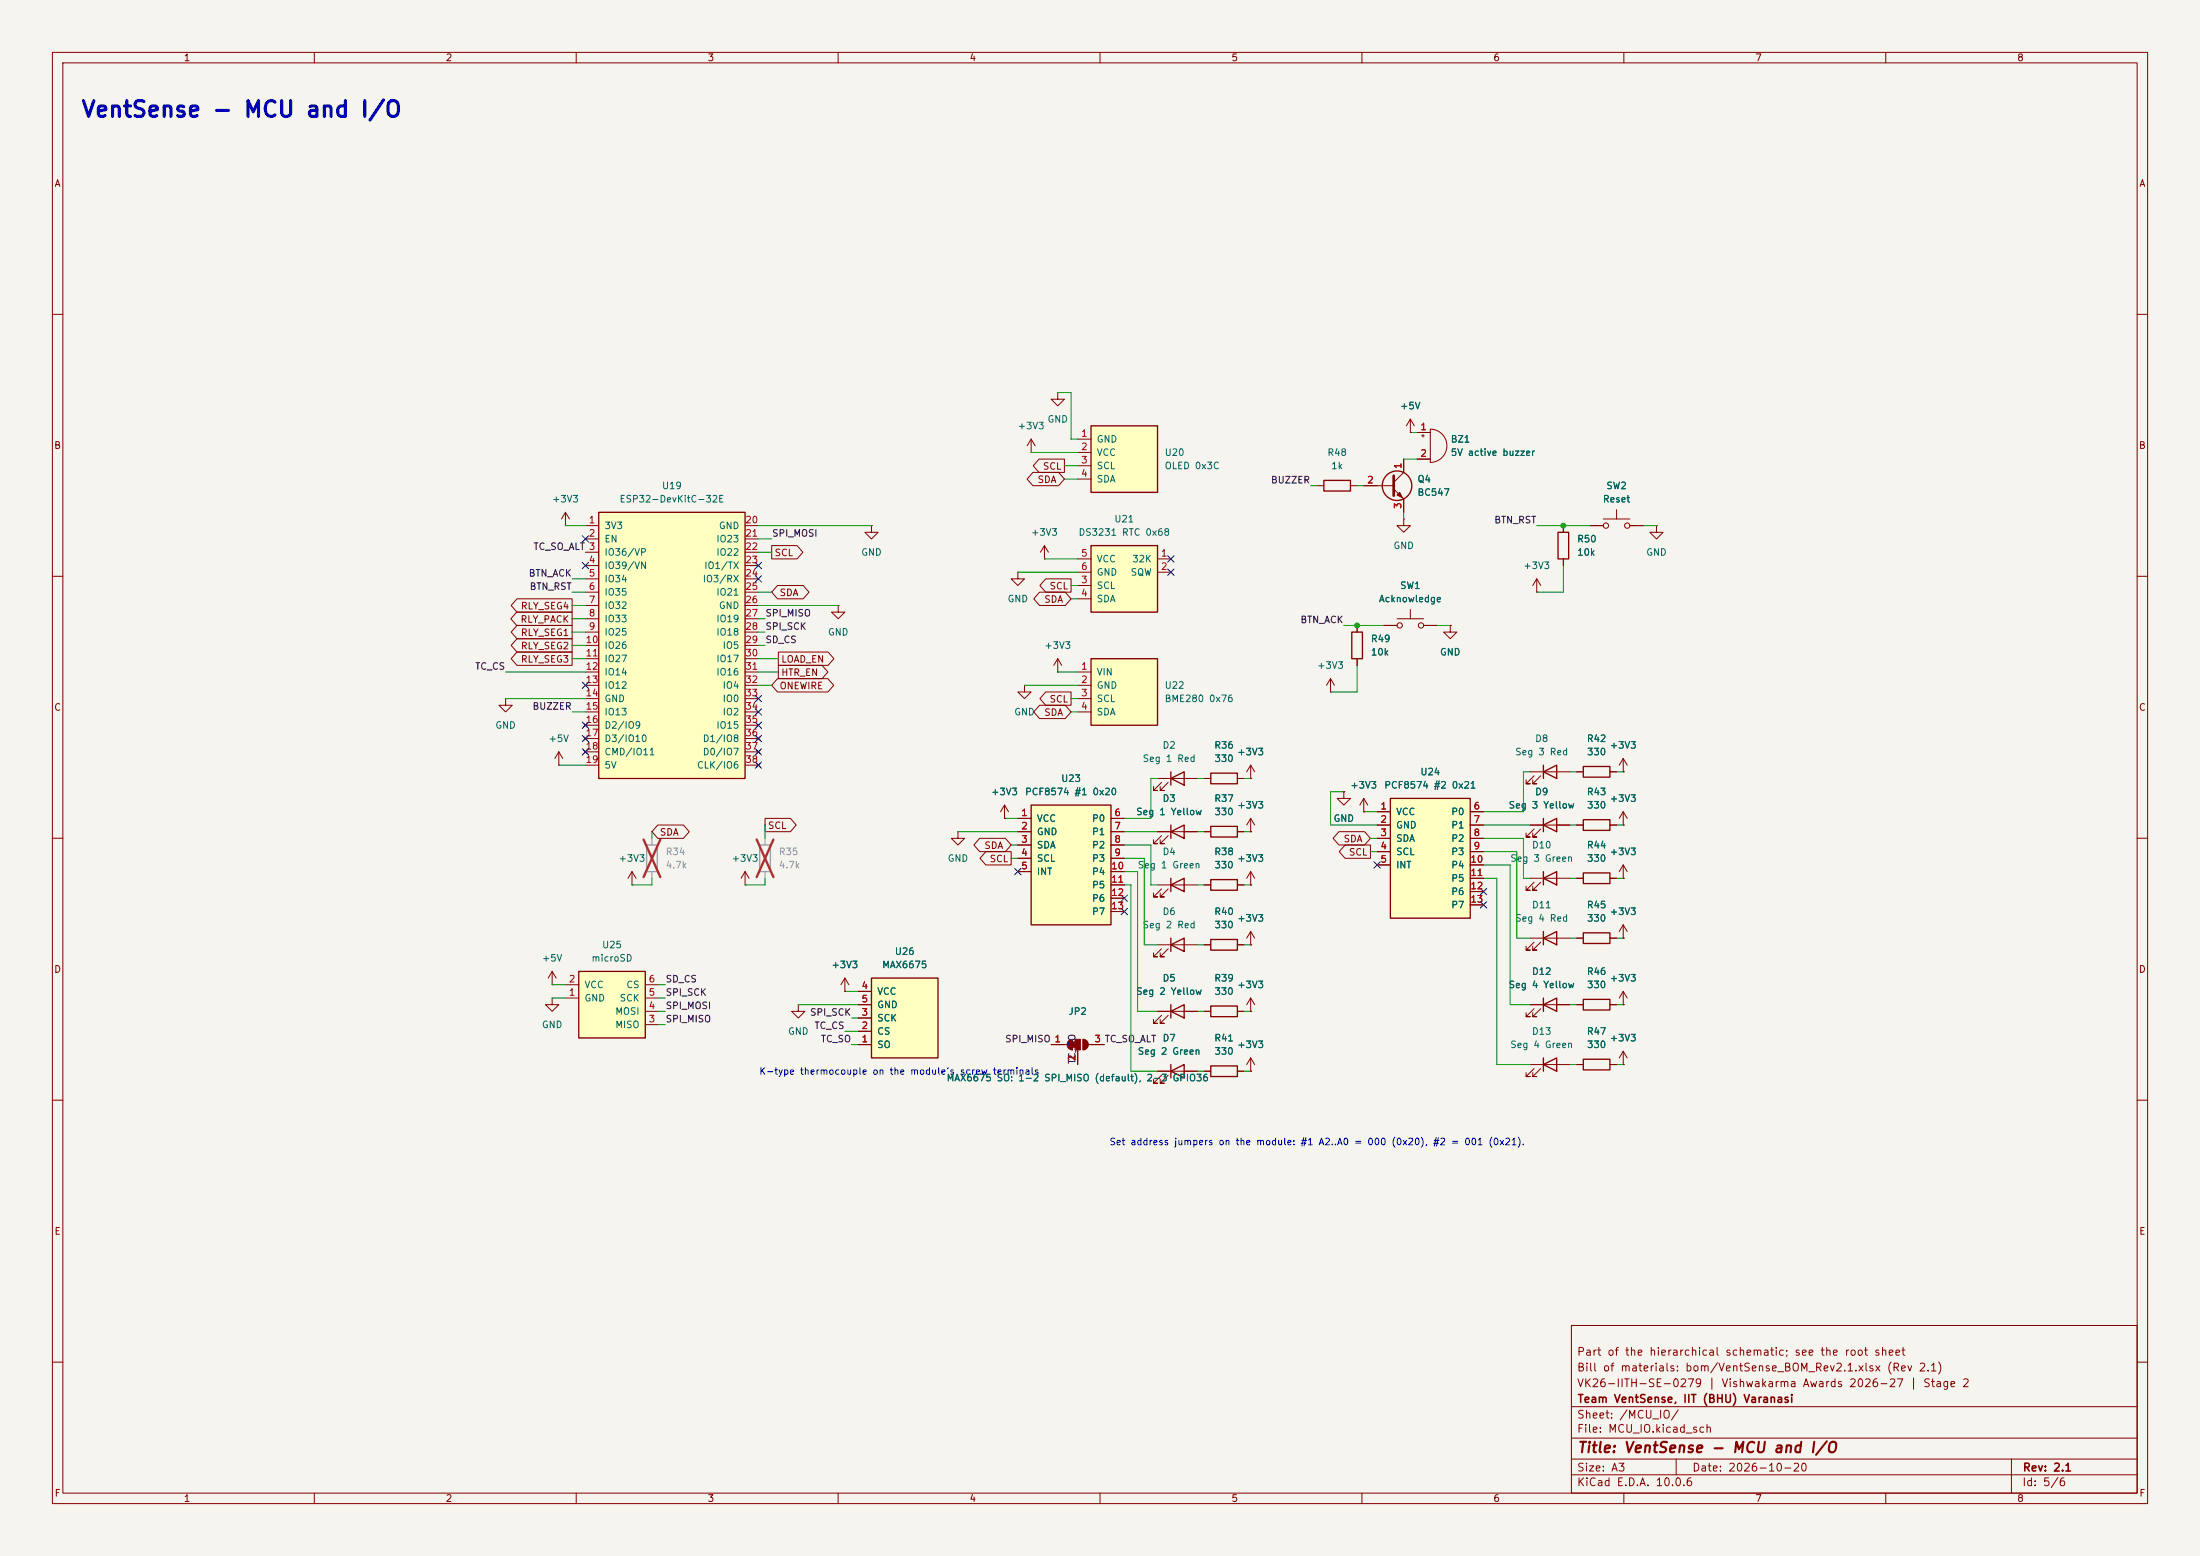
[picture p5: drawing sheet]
<svg xmlns="http://www.w3.org/2000/svg" width="420mm" height="297mm" viewBox="0 0 420 297" stroke-linecap="round" stroke-linejoin="round" font-family="sans-serif">
<path d="M0 0h420v297h-420z" fill="#f5f4ef" stroke="#f5f4ef" stroke-width=".19"/>
<g fill="none" stroke="#840000" stroke-width=".19">
<path d="M10 10h400v277h-400zM12 12h396v273h-396zM60 10v2M110 10v2M160 10v2M210 10v2M260 10v2M310 10v2M360 10v2M10 60h2M408 60h2M196.8 86.4h.1"/>
<path d="M196.8 83.8l-.7 1.3M196.8 83.8l.8 1.3M196.8 83.8v2.6M10 110h2M199.4 106.7h.1M199.4 104.1l-.8 1.3M199.4 104.1l.8 1.3M199.4 104.1v2.6M408 110h2M201.9 128.3h.1M201.9 125.7l-.7 1.3M201.9 125.7l.8 1.3"/>
<path d="M201.9 125.7v2.6M10 160h2M221 148.6h7.6M221.7 149.4l-1.5 1.5h.8h-.8v-.8M223 149.4l-1.5 1.5h.7h-.7v-.8M229.9 148.6h1.2M236.2 148.6h1.3M238.8 158.8h.1M238.8 148.6h.1M238.8 156.2l-.8 1.3M238.8 156.2l.7 1.3M238.8 146.1v2.5"/>
<path d="M238.8 156.2v2.6M238.8 146.1l-.8 1.2M238.8 146.1l.7 1.2M408 160h2M10 210h2M408 210h2M300 253h108v32h-108zM10 260h2M300 278.5h108M300 274.5h108M300 268.5h108M320 278.5v3"/>
<path d="M384 278.5v6.5M408 260h2M60 285v2M110 285v2M160 285v2M210 285v2M260 285v2M300 281.5h108M310 285v2M360 285v2"/>
</g>
<path d="M223.5 148.6l2.6-1.3v2.6zM223.5 147.3v2.6M231.1 147.6h5.1v2h-5.1z" fill="none" stroke="#840000" stroke-width=".25"/>
<path d="M208.3 125.7h12.7v12.7h-12.7z" fill="#ffffc2"/>
<path d="M208.3 125.7h12.7v12.7h-12.7zM231.1 167.9h5.1v2h-5.1z" fill="none" stroke="#840000" stroke-width=".25"/>
<path d="M205.7 128.3h2.6M205.7 130.8h2.6M205.7 133.4h2.6M205.7 135.9h2.6M229.9 168.9h1.2M236.2 168.9h1.3" fill="none" stroke="#840000" stroke-width=".19"/>
<path d="M208.3 104.1h12.7v12.7h-12.7z" fill="#ffffc2"/>
<path d="M208.3 104.1h12.7v12.7h-12.7zM231.1 157.7h5.1v2.1h-5.1zM302.3 178.1h5v2h-5zM302.3 190.8h5v2h-5zM302.3 202.2h5v2h-5z" fill="none" stroke="#840000" stroke-width=".25"/>
<g fill="none" stroke="#840000" stroke-width=".19">
<path d="M205.7 106.7h2.6M205.7 109.2h2.6M205.7 111.8h2.6M205.7 114.3h2.6M221 106.7h2.5M221 109.2h2.5M276.9 119.4v1.3h1.2l-1.2 1.2-1.3-1.2h1.3M276.9 119.4h.1M229.9 158.8h1.2M236.2 158.8h1.3M238.8 168.9h.1M238.8 166.4l-.8 1.2"/>
<path d="M238.8 166.4l.7 1.2M238.8 166.4v2.5M301 179.1h1.3M307.3 179.1h1.3M309.9 179.1h.1M309.9 176.5v2.6M309.9 176.5l-.8 1.3M309.9 176.5l.7 1.3M301 191.8h1.3M307.3 191.8h1.3M309.9 191.8h.1M309.9 189.2l-.8 1.3"/>
<path d="M309.9 189.2l.7 1.3M309.9 189.2v2.6M301 203.2h1.3M307.3 203.2h1.3M309.9 203.2h.1M309.9 200.7v2.5M309.9 200.7l-.8 1.2M309.9 200.7l.7 1.2"/>
</g>
<path d="M114.3 97.8h27.9v50.8h-27.9z" fill="#ffffc2"/>
<g fill="none" stroke="#840000" stroke-width=".25">
<path d="M114.3 97.8h27.9v50.8h-27.9zM252.7 91.7h5.1v2h-5.1zM297.4 101.6h2.1v5.1h-2.1zM258.1 120.7h2v5h-2zM223.5 158.8l2.6-1.3v2.5zM223.5 157.5v2.5M223.5 168.9l2.6-1.3v2.6zM223.5 167.6v2.6"/>
<circle cx="266.7" cy="92.7" r="2.82"/>
</g>
<g fill="none" stroke="#840000" stroke-width=".19">
<path d="M201.9 74.9v1.3h1.3l-1.3 1.3-1.2-1.3h1.2M201.9 74.9h.1M251.5 92.7h1.2M257.8 92.7h1.3M260.3 92.7h5.8M266.1 93.3l1.9 2v2.5M268 99.1v1.2h1.2l-1.2 1.3-1.3-1.3h1.3M268 99.1h.1M268 87.6v2.6l-1.9 1.9M269.2 82.6h.1M269.2 80l-.7 1.3M269.2 80l.8 1.3"/>
<path d="M269.2 80v2.6M270.5 82.6h2.5M270.5 87.6h2.5M271.4 83.2h.5M271.7 82.9v.5M273 81.9a3.2 3.2 0 0 1 3.2 3.2 3.2 3.2 0 0 1-3.2 3.2zM306.1 99.1h5M308.6 97.3v1.8M111.8 100.3h2.5M111.8 102.9h2.5M111.8 105.4h2.5M111.8 108h2.5"/>
<path d="M111.8 110.5h2.5M111.8 113h2.5M111.8 115.6h2.5M111.8 118.1h2.5M142.2 100.3h2.6M142.2 102.9h2.6M142.2 105.4h2.6M142.2 108h2.6M142.2 110.5h2.6M142.2 113h2.6M142.2 115.6h2.6M142.2 118.1h2.6"/>
<path d="M259.1 119.4v1.3M264.2 119.4h2.5M266.7 118.1h5.1M269.2 116.3v1.8M271.8 119.4h2.5M293.4 113h.1M293.4 110.5l-.8 1.3M293.4 110.5l.7 1.3M293.4 110.5v2.5M298.4 100.3v1.3M298.4 106.7v1.3M303.5 100.3h2.6"/>
<path d="M311.1 100.3h2.6M316.2 100.3v1.3h1.3l-1.3 1.3-1.2-1.3h1.2M316.2 100.3h.1M111.4 138l.7 .8M111.8 120.7h2.5M111.8 123.2h2.5M111.8 125.7h2.5M111.8 128.3h2.5M111.8 130.8h2.5M111.8 133.4h2.5M111.8 135.9h2.5M111.8 138.4h2.5"/>
<path d="M112.1 138l-.7 .8M142.2 120.7h2.6M142.2 123.2h2.6M142.2 125.7h2.6M142.2 128.3h2.6M142.2 130.8h2.6M142.2 133.4h2.6M142.2 135.9h2.6M142.2 138.4h2.6M259.1 125.7v1.3M111.4 140.6l.7 .8M111.4 143.1l.7 .8"/>
<path d="M111.8 141h2.5M111.8 143.5h2.5M111.8 146.1h2.5M112.1 140.6l-.7 .8M112.1 143.1l-.7 .8M142.2 141h2.6M142.2 143.5h2.6M142.2 146.1h2.6M144.4 140.6l.8 .8M144.4 143.1l.8 .8M144.4 145.7l.8 .7M145.2 140.6l-.8 .8"/>
<path d="M145.2 143.1l-.8 .8M145.2 145.7l-.8 .7M221 158.8h7.6M221.7 159.5l-1.5 1.5h.8h-.8v-.7M223 159.5l-1.5 1.5h.7h-.7v-.7M221 168.9h7.6M221.7 169.7l-1.5 1.5h.8h-.8v-.8M223 169.7l-1.5 1.5h.7h-.7v-.8M309.9 167.6h.1M309.9 165.1l-.8 1.3M309.9 165.1l.7 1.3M309.9 165.1v2.5"/>
<circle cx="267.2" cy="119.4" r=".51"/>
<circle cx="271.3" cy="119.4" r=".51"/>
<circle cx="306.6" cy="100.3" r=".51"/>
<circle cx="310.6" cy="100.3" r=".51"/>
</g>
<path d="M266.1 90.8v3.8" fill="none" stroke="#840000" stroke-width=".51"/>
<path d="M266.7 94.5l.5-.5 .5 1z" fill="#840000" stroke="#840000" stroke-width=".19"/>
<path d="M208.3 81.3h12.7v12.7h-12.7z" fill="#ffffc2"/>
<path d="M208.3 81.3h12.7v12.7h-12.7zM302.3 156.5h5v2h-5zM302.3 146.3h5v2h-5z" fill="none" stroke="#840000" stroke-width=".25"/>
<path d="M205.7 83.8h2.6M205.7 86.4h2.6M205.7 88.9h2.6M205.7 91.4h2.6M191.8 156.2h.1M191.8 153.7l-.8 1.2M191.8 153.7l.7 1.2M191.8 153.7v2.5M301 157.5h1.3M301 147.3h1.3M307.3 157.5h1.3M307.3 147.3h1.3" fill="none" stroke="#840000" stroke-width=".19"/>
<path d="M265.4 152.4h15.3v22.9h-15.3z" fill="#ffffc2"/>
<path d="M265.4 152.4h15.3v22.9h-15.3zM294.6 157.5l2.6-1.3v2.6zM294.6 147.3l2.6-1.2v2.5zM294.6 146.1v2.5M294.6 156.2v2.6" fill="none" stroke="#840000" stroke-width=".25"/>
<g fill="none" stroke="#840000" stroke-width=".19">
<path d="M254 132.1h.1M254 129.5l-.8 1.3M254 129.5l.8 1.3M254 129.5v2.6M182.9 158.8v1.2h1.2l-1.2 1.3-1.3-1.3h1.3M182.9 158.8h.1M256.5 151.1v1.3h1.3l-1.3 1.3-1.2-1.3h1.2M256.5 151.1h.1M260.3 154.9h.1M260.3 152.4l-.7 1.3M260.3 152.4l.8 1.3M260.3 152.4v2.5"/>
<path d="M262.9 154.9h2.5M262.9 157.5h2.5M280.7 154.9h2.5M280.7 157.5h2.5M292.1 157.5h7.6M292.1 147.3h7.6M292.9 158.2l-1.6 1.6h.8h-.8v-.8M292.9 148.1l-1.6 1.5h.8h-.8v-.8M294.1 158.2l-1.5 1.6h.8h-.8v-.8M294.1 148.1l-1.5 1.5h.8h-.8v-.8M309.9 147.3h.1M309.9 144.8l-.8 1.3"/>
<path d="M309.9 144.8l.7 1.3M309.9 144.8v2.5M262.9 160h2.5M262.9 162.6h2.5M262.9 165.1h2.5M280.7 160h2.5M280.7 162.6h2.5M280.7 165.1h2.5M280.7 167.6h2.5M280.7 170.2h2.5M280.7 172.7h2.5M152.4 191.8v1.2h1.3l-1.3 1.3-1.3-1.3h1.3"/>
<path d="M152.4 191.8h.1M161.3 189.2h.1M161.3 186.7l-.8 1.3M161.3 186.7l.8 1.3M161.3 186.7v2.5"/>
</g>
<path d="M145 161.3h2.1v5.1h-2.1z" fill="none" stroke="#9c9b98" stroke-width=".25"/>
<path d="M146 160v1.3M146 166.4v1.2" fill="none" stroke="#9c9b98" stroke-width=".19"/>
<path d="M144.4 160.2l3.3 7.2M147.7 160.2l-3.3 7.2" fill="none" stroke="#e12e31" stroke-width=".46"/>
<path d="M166.4 186.7h12.7v15.2h-12.7z" fill="#ffffc2"/>
<g fill="none" stroke="#840000" stroke-width=".25">
<path d="M223.5 179.1v2.5M231.1 179.3h5.1v2.1h-5.1zM294.6 167.6l2.6-1.2v2.5zM294.6 179.1l2.6-1.3v2.5zM294.6 166.4v2.5M294.6 177.8v2.5M302.3 166.6h5v2.1h-5zM166.4 186.7h12.7v15.2h-12.7zM223.5 180.3l2.6-1.2v2.5zM294.6 191.8l2.6-1.3v2.5zM294.6 190.5v2.5M294.6 203.2l2.6-1.3v2.6z"/>
<path d="M294.6 201.9v2.6"/>
</g>
<g fill="none" stroke="#840000" stroke-width=".19">
<path d="M160 115.6v1.2h1.3l-1.3 1.3-1.3-1.3h1.3M160 115.6h.1M166.4 100.3v1.3h1.2l-1.2 1.3-1.3-1.3h1.3M166.4 100.3h.1M194.3 109.2v1.3h1.3l-1.3 1.3-1.3-1.3h1.3M194.3 109.2h.1M238.8 177.8l-.8 1.3M238.8 177.8l.7 1.3M238.8 177.8v2.5M292.1 167.6h7.6M292.1 179.1h7.6M292.9 168.4l-1.6 1.5h.8h-.8v-.7"/>
<path d="M292.9 179.8l-1.6 1.6h.8h-.8v-.8M294.1 168.4l-1.5 1.5h.8h-.8v-.7M294.1 179.8l-1.5 1.6h.8h-.8v-.8M301 167.6h1.3M307.3 167.6h1.3M163.8 199.4h2.6M163.8 196.9h2.6M163.8 194.3h2.6M163.8 189.2h2.6M163.8 191.8h2.6M221 180.3h7.6M221.7 181.1l-1.5 1.5h.8h-.8v-.7"/>
<path d="M223 181.1l-1.5 1.5h.7h-.7v-.7M229.9 180.3h1.2M236.2 180.3h1.3M238.8 180.3h.1M292.1 191.8h7.6M292.9 192.5l-1.6 1.6h.8h-.8v-.8M294.1 192.5l-1.5 1.6h.8h-.8v-.8M292.1 203.2h7.6M292.9 204l-1.6 1.5h.8h-.8v-.8M294.1 204l-1.5 1.5h.8h-.8v-.8"/>
</g>
<path d="M196.8 153.7h15.3v22.8h-15.3z" fill="#ffffc2"/>
<path d="M196.8 153.7h15.3v22.8h-15.3zM223.5 193l2.6-1.2v2.5zM223.5 191.8v2.5M231.1 192h5.1v2.1h-5.1zM223.5 204.5l2.6-1.3v2.5zM223.5 203.2v2.5M231.1 203.5h5.1v2h-5.1z" fill="none" stroke="#840000" stroke-width=".25"/>
<g fill="none" stroke="#840000" stroke-width=".19">
<path d="M195.6 130.8v1.3h1.2l-1.2 1.3-1.3-1.3h1.3M195.6 130.8h.1M194.3 156.2h2.5M194.3 158.8h2.5M212.1 156.2h2.5M212.1 158.8h2.5M309.9 157.5h.1M309.9 154.9l-.8 1.3M309.9 154.9l.7 1.3M309.9 154.9v2.6M194.3 161.3h2.5M194.3 163.8h2.5"/>
<path d="M194.3 166.4h2.5M212.1 161.3h2.5M212.1 163.8h2.5M212.1 166.4h2.5M212.1 168.9h2.5M212.1 171.5h2.5M212.1 174h2.5M200.7 199.4h3M204.7 198.4v2M206.8 198.4v2M207.8 199.4h3M221 193h7.6"/>
<path d="M221.7 193.8l-1.5 1.5h.8h-.8v-.7M223 193.8l-1.5 1.5h.7h-.7v-.7M229.9 193h1.2M236.2 193h1.3M238.8 193h.1M238.8 190.5l-.8 1.3M238.8 190.5l.7 1.3M238.8 190.5v2.5M205.7 200.4v2.8M221 204.5h7.6M221.7 205.2l-1.5 1.6h.8h-.8v-.8M223 205.2l-1.5 1.6h.7h-.7v-.8"/>
<path d="M229.9 204.5h1.2M236.2 204.5h1.3M238.8 204.5h.1M238.8 201.9v2.6M238.8 201.9l-.8 1.3M238.8 201.9l.7 1.3"/>
</g>
<g fill="#840000" stroke="#840000" stroke-width=".19">
<path d="M204.7 198.9h.5v1h-.5z"/>
<path d="M204 198.7l.7-.3v2a1.02 1.02 0 0 1-.9-.6 1.02 1.02 0 0 1 .2-1.1z"/>
<path d="M205.2 198.4h1v2h-1z"/>
<path d="M206.8 198.4a1.02 1.02 0 0 1 1 1 1.02 1.02 0 0 1-1 1z"/>
</g>
<path d="M110.5 185.4h12.7v12.7h-12.7z" fill="#ffffc2"/>
<path d="M110.5 185.4h12.7v12.7h-12.7z" fill="none" stroke="#840000" stroke-width=".25"/>
<g fill="none" stroke="#840000" stroke-width=".19">
<path d="M107.9 97.8l-.7 1.3M107.9 97.8l.8 1.3M107.9 97.8v2.5M197.2 90.2h4.9l1.1 1.2-1.1 1.3h-4.9l-1.1-1.3zM198.4 87.6h4.8v2.6h-4.8l-1.2-1.3zM260.3 92.7h2.6M268 87.6v2.6M268 95.3v2.5M269.2 82.6h.1M270.5 82.6h2.5M270.5 87.6h2.5M98.6 116.8h10.6v2.6h-10.6l-1.1-1.3z"/>
<path d="M98.7 119.4h10.5v2.5h-10.5l-1.1-1.2zM98.7 114.3h10.5v2.5h-10.5l-1.1-1.2zM107.9 100.3h.1M147.3 104.1h4.9l1.1 1.3-1.1 1.3h-4.9zM148.4 111.8h4.9l1.1 1.2-1.1 1.3h-4.9l-1.1-1.3zM198.5 113h4.9l1.1 1.3-1.1 1.3h-4.9l-1.2-1.3zM199.6 110.5h4.9v2.5h-4.9l-1.1-1.2zM259.1 119.4v1.3M264.2 119.4h2.5M271.8 119.4h2.5M276.9 119.4h.1M298.4 100.3v1.3"/>
<path d="M298.4 106.7v1.3M303.5 100.3h2.6M311.1 100.3h2.6M96.5 133.4v1.2h1.3l-1.3 1.3-1.3-1.3h1.3M96.5 133.4h.1M98.7 121.9h10.5v2.6h-10.5l-1.1-1.3zM98.7 124.5h10.5v2.5h-10.5l-1.1-1.3zM148.4 129.5h9.7l1.1 1.3-1.1 1.3h-9.7l-1.1-1.3zM148.6 124.5h9.5l1.1 1.2-1.1 1.3h-9.5zM148.6 127h8.3l1.2 1.3-1.2 1.2h-8.3zM198.5 134.6h4.9l1.1 1.3-1.1 1.3h-4.9l-1.2-1.3zM199.6 132.1h4.9v2.5h-4.9l-1.1-1.2z"/>
<path d="M259.1 125.7v1.3M106.7 146.1h.1M106.7 143.5l-.8 1.3M106.7 143.5l.7 1.3M106.7 143.5v2.6M125.6 157.5h4.9l1.1 1.3-1.1 1.2h-4.9l-1.1-1.2zM146 156.2h4.9l1.1 1.3-1.1 1.3h-4.9zM191.8 156.2h.1M194.3 158.8h2.5M194.3 156.2h2.5M212.1 158.8h2.5M212.1 156.2h2.5"/>
<path d="M221 158.8h2.5M226.1 158.8h2.5M229.9 158.8h1.2M229.9 148.6h1.2M236.2 158.8h1.3M236.2 148.6h1.3M238.8 148.6h.1M238.8 158.8h.1M255.6 158.7h4.9l1.1 1.3-1.1 1.3h-4.9l-1.1-1.3zM256.5 151.1h.1M260.3 154.9h.1M262.9 157.5h2.5"/>
<path d="M262.9 154.9h2.5M280.7 157.5h2.5M280.7 154.9h2.5M292.1 157.5h2.5M297.2 157.5h2.5M301 157.5h1.3M301 147.3h1.3M307.3 157.5h1.3M307.3 147.3h1.3M309.9 157.5h.1M309.9 147.3h.1M120.6 168.9h.1"/>
<path d="M120.6 166.4l-.7 1.2M120.6 166.4l.8 1.2M120.6 166.4v2.5M142.2 168.9h.1M142.2 166.4l-.7 1.2M142.2 166.4l.8 1.2M142.2 166.4v2.5M187 160h4.9l1.1 1.3-1.1 1.3h-4.9l-1.1-1.3zM188.2 162.6h4.8v2.5h-4.8l-1.1-1.3zM194.3 161.3h2.5M194.3 163.8h2.5M194.3 166.4h2.5"/>
<path d="M212.1 168.9h2.5M212.1 161.3h2.5M212.1 163.8h2.5M212.1 166.4h2.5M212.1 171.5h2.5M212.1 174h2.5M229.9 168.9h1.2M236.2 168.9h1.3M238.8 168.9h.1M256.8 161.3h4.8v2.5h-4.8l-1.1-1.2zM262.9 160h2.5M262.9 162.6h2.5"/>
<path d="M262.9 165.1h2.5M280.7 167.6h2.5M280.7 160h2.5M280.7 162.6h2.5M280.7 165.1h2.5M280.7 170.2h2.5M280.7 172.7h2.5M301 179.1h1.3M301 167.6h1.3M307.3 179.1h1.3M307.3 167.6h1.3M309.9 179.1h.1"/>
<path d="M309.9 167.6h.1M105.4 188h.1M105.4 190.5v1.3h1.3l-1.3 1.2-1.3-1.2h1.3M105.4 190.5h.1M105.4 185.4l-.8 1.3M105.4 185.4l.8 1.3M105.4 185.4v2.6M107.9 190.5h2.6M107.9 188h2.6M123.2 190.5h2.5M123.2 188h2.5M123.2 195.6h2.5"/>
<path d="M123.2 193h2.5M161.3 189.2h.1M163.8 191.8h2.6M163.8 199.4h2.6M163.8 196.9h2.6M163.8 194.3h2.6M163.8 189.2h2.6M200.7 199.4h2.5M208.3 199.4h2.5M221 193h2.5M226.1 193h2.5M229.9 193h1.2"/>
<path d="M229.9 180.3h1.2M236.2 193h1.3M236.2 180.3h1.3M238.8 180.3h.1M238.8 193h.1M292.1 191.8h2.5M297.2 191.8h2.5M301 191.8h1.3M307.3 191.8h1.3M309.9 191.8h.1M205.7 200.7v2.5M221 204.5h2.5"/>
<path d="M226.1 204.5h2.5M229.9 204.5h1.2M236.2 204.5h1.3M238.8 204.5h.1M301 203.2h1.3M307.3 203.2h1.3M309.9 203.2h.1"/>
</g>
<path d="M123.4 161.3h2.1v5.1h-2.1z" fill="none" stroke="#9c9b98" stroke-width=".25"/>
<path d="M124.5 160v1.3M124.5 166.4v1.2" fill="none" stroke="#9c9b98" stroke-width=".19"/>
<path d="M122.9 160.2l3.2 7.2M126.1 160.2l-3.2 7.2" fill="none" stroke="#e12e31" stroke-width=".46"/>
<g fill="none" stroke="#009600" stroke-width=".19">
<path d="M201.9 74.9h2.6v8.9h1.2M196.8 86.4h8.9M203.2 88.9h2.5M203.2 91.4h2.5M250.2 92.7h1.3M259.1 92.7h1.2M268 87.6h2.5M268 97.8v1.3M269.2 82.6h1.3M107.9 100.3h3.9M109.2 115.6h2.6M109.2 118.1h2.6"/>
<path d="M109.2 113h2.6M109.2 110.5h2.6M144.8 115.6h15.2M144.8 118.1h1.2M144.8 113h2.5M144.8 100.3h21.6M144.8 105.4h2.5M144.8 102.9h2.5M194.3 109.2h11.4M199.4 106.7h6.3M204.5 111.8h1.2M204.5 114.3h1.2"/>
<path d="M256.5 119.4h7.7M274.3 119.4h2.6M293.4 100.3h10.1M298.4 108v5h-5M313.7 100.3h2.5M96.5 128.3h15.3M96.5 133.4h15.3M109.2 120.7h2.6M109.2 135.9h2.6M109.2 125.7h2.6M109.2 123.2h2.6M144.8 120.7h1.2"/>
<path d="M144.8 125.7h3.8M144.8 123.2h1.2M144.8 128.3h3.8M144.8 130.8h2.5M195.6 130.8h10.1M201.9 128.3h3.8M204.5 135.9h1.2M204.5 133.4h1.2M259.1 127v5.1h-5.1M106.7 146.1h5.1M124.5 158.8v1.2M146 157.5v2.5"/>
<path d="M182.9 158.8h11.4M191.8 156.2h2.5M214.6 158.8h6.4M221 148.6h-1.3v7.6h-5.1M228.6 158.8h1.3M228.6 148.6h1.3M237.5 158.8h1.3M237.5 148.6h1.3M256.5 151.1h-2.5v6.4h8.9M260.3 154.9h2.6M283.2 157.5h8.9M292.1 147.3h-1.3v7.6h-7.6"/>
<path d="M299.7 147.3h1.3M299.7 157.5h1.3M308.6 147.3h1.3M308.6 157.5h1.3M124.5 167.6v1.3h-3.9M146 167.6v1.3h-3.8M193 163.8h1.3M193 161.3h1.3M214.6 163.8h3.8v16.5h2.6M214.6 166.4h2.6v26.6h3.8M214.6 168.9h1.3v35.6h5.1M214.6 161.3h5.1v7.6h1.3"/>
<path d="M228.6 168.9h1.3M237.5 168.9h1.3M261.6 162.6h1.3M261.6 160h1.3M283.2 167.6h2.5v35.6h6.4M283.2 160h7.6v7.6h1.3M283.2 162.6h6.4v16.5h2.5M283.2 165.1h5.1v26.7h3.8M299.7 167.6h1.3M299.7 179.1h1.3M308.6 167.6h1.3M308.6 179.1h1.3"/>
<path d="M105.4 188h2.5M105.4 190.5h2.5M125.7 193h1.3M125.7 188h1.3M125.7 195.6h1.3M125.7 190.5h1.3M152.4 191.8h11.4M161.3 189.2h2.5M161.3 196.9h2.5M162.6 199.4h1.2M162.6 194.3h1.2M228.6 180.3h1.3"/>
<path d="M228.6 193h1.3M237.5 180.3h1.3M237.5 193h1.3M299.7 191.8h1.3M308.6 191.8h1.3M228.6 204.5h1.3M237.5 204.5h1.3M299.7 203.2h1.3M308.6 203.2h1.3"/>
</g>
<g fill="none" stroke="#000084" stroke-width=".19">
<path d="M111.2 107.3l1.2 1.3M111.2 102.3l1.2 1.2M112.4 107.3l-1.2 1.3M112.4 102.3l-1.2 1.2M144.2 109.9l1.2 1.2M144.2 107.3l1.2 1.3M145.4 109.9l-1.2 1.2M145.4 107.3l-1.2 1.3M222.9 106.1l1.2 1.2M222.9 108.6l1.2 1.2M224.1 106.1l-1.2 1.2M224.1 108.6l-1.2 1.2"/>
<path d="M111.2 130.2l1.2 1.2M111.2 137.8l1.2 1.2M112.4 130.2l-1.2 1.2M112.4 137.8l-1.2 1.2M144.2 135.3l1.2 1.2M144.2 132.7l1.2 1.3M144.2 137.8l1.2 1.2M145.4 135.3l-1.2 1.2M145.4 132.7l-1.2 1.3M145.4 137.8l-1.2 1.2M111.2 142.9l1.2 1.2M111.2 140.4l1.2 1.2"/>
<path d="M112.4 142.9l-1.2 1.2M112.4 140.4l-1.2 1.2M144.2 145.4l1.2 1.3M144.2 140.4l1.2 1.2M144.2 142.9l1.2 1.2M145.4 145.4l-1.2 1.3M145.4 140.4l-1.2 1.2M145.4 142.9l-1.2 1.2M193.7 165.8l1.2 1.2M194.9 165.8l-1.2 1.2M214 170.8l1.2 1.3M214 173.4l1.2 1.2"/>
<path d="M215.2 170.8l-1.2 1.3M215.2 173.4l-1.2 1.2M262.3 164.5l1.2 1.2M263.5 164.5l-1.2 1.2M282.6 169.6l1.2 1.2M282.6 172.1l1.2 1.2M283.8 169.6l-1.2 1.2M283.8 172.1l-1.2 1.2"/>
</g>
<g fill="#009600" stroke="#009600" stroke-width=".19">
<circle cx="298.4" cy="100.3" r=".46"/>
<circle cx="259.1" cy="119.4" r=".46"/>
</g>
<text font-size="3" fill="#0000c2" x="15.3" y="23.1">VentSense - MCU and I/O</text>
<text font-size="2" fill="#840000" x="301" y="277.8">Title: VentSense - MCU and I/O</text>
<g font-size="1.5" fill="#840000">
<text x="300.9" y="262.1">Bill of materials: bom/VentSense_BOM_Rev2.1.xlsx (Rev 2.1)</text>
<text x="300.9" y="259.1">Part of the hierarchical schematic; see the root sheet</text>
<text x="300.9" y="265.1">VK26-IITH-SE-0279 | Vishwakarma Awards 2026-27 | Stage 2</text>
<text x="301" y="268.1">Team VentSense, IIT (BHU) Varanasi</text>
<text x="300.9" y="273.8">File: MCU_IO.kicad_sch</text>
<text x="300.9" y="271.1">Sheet: /MCU_IO/</text>
<text x="300.9" y="281.2">Size: A3</text>
<text x="322.9" y="281.2">Date: 2026-10-20</text>
<text x="386" y="281.2">Rev: 2.1</text>
<text x="300.9" y="284">KiCad E.D.A. 10.0.6</text>
<text x="385.9" y="284">Id: 5/6</text>
</g>
<g font-size="1.3" fill="#840000">
<text x="35" y="12">1</text>
<text x="85" y="12">2</text>
<text x="135" y="12">3</text>
<text x="185" y="12">4</text>
<text x="235" y="12">5</text>
<text x="285" y="12">6</text>
<text x="335" y="12">7</text>
<text x="385" y="12">8</text>
<text x="10.3" y="36">A</text>
<text x="408.3" y="36">A</text>
<text x="10.2" y="86">B</text>
<text x="199" y="90">SCL</text>
<text x="408.2" y="86">B</text>
<text x="198" y="92.5">SDA</text>
<text x="147.8" y="106.5">SCL</text>
<text x="200.3" y="112.8">SCL</text>
<text x="99.3" y="119.2">RLY_PACK</text>
<text x="99.3" y="116.6">RLY_SEG4</text>
<text x="148.7" y="114.1">SDA</text>
<text x="199.2" y="115.4">SDA</text>
<text x="99.3" y="121.7">RLY_SEG1</text>
<text x="99.3" y="124.2">RLY_SEG2</text>
<text x="99.3" y="126.8">RLY_SEG3</text>
<text x="148.7" y="131.9">ONEWIRE</text>
<text x="149" y="126.8">LOAD_EN</text>
<text x="149" y="129.3">HTR_EN</text>
<text x="10.2" y="136">C</text>
<text x="199.2" y="136.9">SDA</text>
<text x="200.3" y="134.4">SCL</text>
<text x="408.2" y="136">C</text>
<text x="125.9" y="159.8">SDA</text>
<text x="146.5" y="158.5">SCL</text>
<text x="256.4" y="161.1">SDA</text>
<text x="187.8" y="162.3">SDA</text>
<text x="188.8" y="164.9">SCL</text>
<text x="257.4" y="163.6">SCL</text>
<text x="10.2" y="186">D</text>
<text x="408.2" y="186">D</text>
<text x="10.3" y="236">E</text>
<text x="408.3" y="236">E</text>
<text x="10.3" y="286">F</text>
<text x="35" y="287">1</text>
<text x="85" y="287">2</text>
<text x="135" y="287">3</text>
<text x="185" y="287">4</text>
<text x="235" y="287">5</text>
<text x="285" y="287">6</text>
<text x="335" y="287">7</text>
<text x="385" y="287">8</text>
<text x="408.3" y="286">F</text>
</g>
<g font-size="1.3" fill="#006464">
<text x="194.2" y="82.2">+3V3</text>
<text x="199.9" y="81">GND</text>
<text x="267.2" y="78.4">+5V</text>
<text x="209.3" y="84.8">GND</text>
<text x="209.3" y="87.3">VCC</text>
<text x="209.3" y="89.9">SCL</text>
<text x="222.2" y="87.3">U20</text>
<text x="222.2" y="89.9">OLED 0x3C</text>
<text x="253.3" y="87.3">R48</text>
<text x="254" y="89.9">1k</text>
<text x="276.8" y="84.8">BZ1</text>
<text x="276.8" y="87.3">5V active buzzer</text>
<text x="126.3" y="93.7">U19</text>
<text x="209.3" y="92.4">SDA</text>
<text x="270.5" y="92.4">Q4</text>
<text x="270.5" y="94.9">BC547</text>
<text x="306.5" y="93.7">SW2</text>
<text x="105.3" y="96.2">+3V3</text>
<text x="115.3" y="101.3">3V3</text>
<text x="118.2" y="96.2">ESP32-DevKitC-32E</text>
<text x="137.1" y="101.3">GND</text>
<text x="212.6" y="100">U21</text>
<text x="305.9" y="96.2">Reset</text>
<text x="115.3" y="103.8">EN</text>
<text x="115.3" y="106.4">IO36/VP</text>
<text x="136.6" y="103.8">IO23</text>
<text x="136.6" y="106.4">IO22</text>
<text x="164.3" y="106.4">GND</text>
<text x="196.7" y="102.6">+3V3</text>
<text x="205.8" y="102.6">DS3231 RTC 0x68</text>
<text x="209.3" y="107.6">VCC</text>
<text x="216" y="107.6">32K</text>
<text x="265.9" y="105.1">GND</text>
<text x="301" y="103.8">R50</text>
<text x="301" y="106.4">10k</text>
<text x="314.2" y="106.4">GND</text>
<text x="115.3" y="108.9">IO39/VN</text>
<text x="115.3" y="111.5">IO34</text>
<text x="115.3" y="114">IO35</text>
<text x="134" y="111.5">IO3/RX</text>
<text x="134.3" y="108.9">IO1/TX</text>
<text x="136.6" y="114">IO21</text>
<text x="209.3" y="112.7">SCL</text>
<text x="209.3" y="110.2">GND</text>
<text x="215.7" y="110.2">SQW</text>
<text x="267.2" y="112.7">SW1</text>
<text x="290.7" y="108.9">+3V3</text>
<text x="115.3" y="116.5">IO32</text>
<text x="115.3" y="119.1">IO33</text>
<text x="136.6" y="119.1">IO19</text>
<text x="137.1" y="116.5">GND</text>
<text x="192.2" y="115.3">GND</text>
<text x="209.3" y="115.3">SDA</text>
<text x="263.1" y="115.3">Acknowledge</text>
<text x="115.3" y="121.6">IO25</text>
<text x="115.3" y="124.2">IO26</text>
<text x="136.6" y="121.6">IO18</text>
<text x="137.9" y="124.2">IO5</text>
<text x="158" y="121.6">GND</text>
<text x="199.3" y="124.2">+3V3</text>
<text x="261.6" y="122.9">R49</text>
<text x="261.6" y="125.4">10k</text>
<text x="274.8" y="125.4">GND</text>
<text x="115.3" y="126.7">IO27</text>
<text x="115.3" y="129.2">IO14</text>
<text x="115.3" y="131.8">IO12</text>
<text x="136.6" y="126.7">IO17</text>
<text x="136.6" y="129.2">IO16</text>
<text x="137.9" y="131.8">IO4</text>
<text x="209.3" y="129.2">VIN</text>
<text x="209.3" y="131.8">GND</text>
<text x="222.2" y="131.8">U22</text>
<text x="251.3" y="128">+3V3</text>
<text x="115.3" y="134.3">GND</text>
<text x="115.3" y="136.9">IO13</text>
<text x="137.9" y="134.3">IO0</text>
<text x="137.9" y="136.9">IO2</text>
<text x="193.5" y="136.9">GND</text>
<text x="209.3" y="134.3">SCL</text>
<text x="209.3" y="136.9">SDA</text>
<text x="222.2" y="134.3">BME280 0x76</text>
<text x="94.5" y="139.4">GND</text>
<text x="104.6" y="141.9">+5V</text>
<text x="115.3" y="139.4">D2/IO9</text>
<text x="115.3" y="141.9">D3/IO10</text>
<text x="134" y="141.9">D1/IO8</text>
<text x="136.6" y="139.4">IO15</text>
<text x="221.8" y="143.2">D2</text>
<text x="231.7" y="143.2">R36</text>
<text x="293" y="141.9">D8</text>
<text x="302.8" y="141.9">R42</text>
<text x="307.2" y="143.2">+3V3</text>
<text x="115.3" y="144.5">CMD/IO11</text>
<text x="115.3" y="147">5V</text>
<text x="133" y="147">CLK/IO6</text>
<text x="134" y="144.5">D0/IO7</text>
<text x="202.5" y="149.6">U23</text>
<text x="218" y="145.7">Seg 1 Red</text>
<text x="231.7" y="145.7">330</text>
<text x="236.1" y="144.5">+3V3</text>
<text x="271" y="148.3">U24</text>
<text x="289.1" y="144.5">Seg 3 Red</text>
<text x="302.9" y="144.5">330</text>
<text x="189.1" y="152.1">+3V3</text>
<text x="195.6" y="152.1">PCF8574 #1 0x20</text>
<text x="216.8" y="155.9">Seg 1 Yellow</text>
<text x="221.8" y="153.4">D3</text>
<text x="231.7" y="153.4">R37</text>
<text x="231.7" y="155.9">330</text>
<text x="236.1" y="154.6">+3V3</text>
<text x="257.7" y="150.8">+3V3</text>
<text x="264.2" y="150.8">PCF8574 #2 0x21</text>
<text x="266.4" y="155.9">VCC</text>
<text x="276.9" y="155.9">P0</text>
<text x="287.9" y="154.6">Seg 3 Yellow</text>
<text x="293" y="152.1">D9</text>
<text x="302.8" y="152.1">R43</text>
<text x="302.9" y="154.6">330</text>
<text x="307.2" y="153.4">+3V3</text>
<text x="197.8" y="157.2">VCC</text>
<text x="197.8" y="159.7">GND</text>
<text x="208.4" y="157.2">P0</text>
<text x="208.4" y="159.7">P1</text>
<text x="254.5" y="157.2">GND</text>
<text x="266.4" y="158.4">GND</text>
<text x="266.4" y="161">SDA</text>
<text x="276.9" y="158.4">P1</text>
<text x="276.9" y="161">P2</text>
<text x="118" y="164.8">+3V3</text>
<text x="139.6" y="164.8">+3V3</text>
<text x="180.8" y="164.8">GND</text>
<text x="197.8" y="162.3">SDA</text>
<text x="197.8" y="164.8">SCL</text>
<text x="197.8" y="167.3">INT</text>
<text x="208.4" y="162.3">P2</text>
<text x="208.4" y="164.8">P3</text>
<text x="208.4" y="167.3">P4</text>
<text x="217.1" y="166.1">Seg 1 Green</text>
<text x="221.8" y="163.5">D4</text>
<text x="231.7" y="163.5">R38</text>
<text x="231.7" y="166.1">330</text>
<text x="236.1" y="164.8">+3V3</text>
<text x="266.4" y="163.5">SCL</text>
<text x="266.4" y="166.1">INT</text>
<text x="276.9" y="163.5">P3</text>
<text x="276.9" y="166.1">P4</text>
<text x="288.2" y="164.8">Seg 3 Green</text>
<text x="292.4" y="162.3">D10</text>
<text x="302.8" y="162.3">R44</text>
<text x="302.9" y="164.8">330</text>
<text x="307.2" y="163.5">+3V3</text>
<text x="208.4" y="169.9">P5</text>
<text x="208.4" y="172.4">P6</text>
<text x="276.9" y="168.6">P5</text>
<text x="276.9" y="171.1">P6</text>
<text x="276.9" y="173.7">P7</text>
<text x="292.4" y="173.7">D11</text>
<text x="302.8" y="173.7">R45</text>
<text x="208.4" y="175">P7</text>
<text x="218" y="177.5">Seg 2 Red</text>
<text x="221.8" y="175">D6</text>
<text x="231.7" y="175">R40</text>
<text x="231.7" y="177.5">330</text>
<text x="236.1" y="176.2">+3V3</text>
<text x="289.1" y="176.2">Seg 4 Red</text>
<text x="302.9" y="176.2">330</text>
<text x="307.2" y="175">+3V3</text>
<text x="103.3" y="183.8">+5V</text>
<text x="112.8" y="183.8">microSD</text>
<text x="114.8" y="181.3">U25</text>
<text x="158.6" y="185.1">+3V3</text>
<text x="168.3" y="185.1">MAX6675</text>
<text x="170.7" y="182.6">U26</text>
<text x="111.5" y="191.5">GND</text>
<text x="111.5" y="188.9">VCC</text>
<text x="118.2" y="191.5">SCK</text>
<text x="119.5" y="188.9">CS</text>
<text x="167.4" y="190.2">VCC</text>
<text x="216.8" y="190.2">Seg 2 Yellow</text>
<text x="221.8" y="187.7">D5</text>
<text x="231.7" y="187.7">R39</text>
<text x="231.7" y="190.2">330</text>
<text x="236.1" y="188.9">+3V3</text>
<text x="287.9" y="188.9">Seg 4 Yellow</text>
<text x="292.4" y="186.4">D12</text>
<text x="302.8" y="186.4">R46</text>
<text x="302.9" y="188.9">330</text>
<text x="307.2" y="187.7">+3V3</text>
<text x="103.3" y="196.5">GND</text>
<text x="117.4" y="196.5">MISO</text>
<text x="117.4" y="194">MOSI</text>
<text x="150.3" y="197.8">GND</text>
<text x="167.4" y="197.8">CS</text>
<text x="167.4" y="195.3">SCK</text>
<text x="167.4" y="192.7">GND</text>
<text x="203.9" y="194">JP2</text>
<text x="292.4" y="197.8">D13</text>
<text x="302.8" y="197.8">R47</text>
<text x="167.4" y="200.4">SO</text>
<text x="217.1" y="201.6">Seg 2 Green</text>
<text x="221.8" y="199.1">D7</text>
<text x="231.7" y="199.1">R41</text>
<text x="231.7" y="201.6">330</text>
<text x="236.1" y="200.4">+3V3</text>
<text x="288.2" y="200.4">Seg 4 Green</text>
<text x="302.9" y="200.4">330</text>
<text x="307.2" y="199.1">+3V3</text>
<text x="180.6" y="206.7">MAX6675 SO: 1-2 SPI_MISO (default), 2-3 GPIO36</text>
</g>
<g font-size="1.3" fill="#a90000">
<text x="206.3" y="83.7">1</text>
<text x="271" y="82.4">1</text>
<text x="206.3" y="86.2">2</text>
<text x="206.3" y="88.8">3</text>
<text x="267.8" y="89.6" transform="rotate(-90 267.8 89.6)">1</text>
<text x="271" y="87.5">2</text>
<text x="206.3" y="91.3">4</text>
<text x="260.9" y="92.6">2</text>
<text x="112.3" y="100.2">1</text>
<text x="142.2" y="100.2">20</text>
<text x="267.8" y="97.3" transform="rotate(-90 267.8 97.3)">3</text>
<text x="112.3" y="102.7">2</text>
<text x="112.3" y="107.8">4</text>
<text x="142.2" y="102.7">21</text>
<text x="142.2" y="105.3">22</text>
<text x="142.2" y="107.8">23</text>
<text x="206.3" y="106.5">5</text>
<text x="221.5" y="106.5">1</text>
<text x="112.3" y="110.4">5</text>
<text x="112.3" y="112.9">6</text>
<text x="142.2" y="110.4">24</text>
<text x="142.2" y="112.9">25</text>
<text x="206.3" y="111.6">3</text>
<text x="206.3" y="109.1">6</text>
<text x="221.5" y="109.1">2</text>
<text x="112.3" y="115.4">7</text>
<text x="112.3" y="118">8</text>
<text x="142.2" y="115.4">26</text>
<text x="142.2" y="118">27</text>
<text x="206.3" y="114.2">4</text>
<text x="111.7" y="123.1">10</text>
<text x="111.7" y="125.6">11</text>
<text x="112.3" y="120.5">9</text>
<text x="142.2" y="120.5">28</text>
<text x="142.2" y="123.1">29</text>
<text x="142.2" y="125.6">30</text>
<text x="111.7" y="128.1">12</text>
<text x="111.7" y="130.7">13</text>
<text x="142.2" y="128.1">31</text>
<text x="142.2" y="130.7">32</text>
<text x="206.3" y="128.1">1</text>
<text x="206.3" y="130.7">2</text>
<text x="111.7" y="133.2">14</text>
<text x="111.7" y="135.8">15</text>
<text x="142.2" y="133.2">33</text>
<text x="142.2" y="135.8">34</text>
<text x="206.3" y="133.2">3</text>
<text x="206.3" y="135.8">4</text>
<text x="111.7" y="138.3">16</text>
<text x="111.7" y="140.8">17</text>
<text x="111.7" y="143.4">18</text>
<text x="142.2" y="138.3">35</text>
<text x="142.2" y="140.8">36</text>
<text x="142.2" y="143.4">37</text>
<text x="111.7" y="145.9">19</text>
<text x="142.2" y="145.9">38</text>
<text x="263.4" y="154.8">1</text>
<text x="281.2" y="154.8">6</text>
<text x="194.8" y="156.1">1</text>
<text x="194.8" y="158.6">2</text>
<text x="194.8" y="161.2">3</text>
<text x="212.6" y="156.1">6</text>
<text x="212.6" y="158.6">7</text>
<text x="212.6" y="161.2">8</text>
<text x="263.4" y="157.3">2</text>
<text x="263.4" y="159.9">3</text>
<text x="281.2" y="157.3">7</text>
<text x="281.2" y="159.9">8</text>
<text x="194.8" y="163.7">4</text>
<text x="194.8" y="166.2">5</text>
<text x="212" y="166.2">10</text>
<text x="212.6" y="163.7">9</text>
<text x="263.4" y="162.4">4</text>
<text x="263.4" y="165">5</text>
<text x="280.6" y="165">10</text>
<text x="280.6" y="167.5">11</text>
<text x="281.2" y="162.4">9</text>
<text x="212" y="168.8">11</text>
<text x="212" y="171.3">12</text>
<text x="212" y="173.9">13</text>
<text x="280.6" y="170">12</text>
<text x="280.6" y="172.6">13</text>
<text x="108.5" y="190.4">1</text>
<text x="108.5" y="187.8">2</text>
<text x="123.7" y="190.4">5</text>
<text x="123.7" y="187.8">6</text>
<text x="164.4" y="189.1">4</text>
<text x="164.4" y="191.6">5</text>
<text x="123.7" y="195.4">3</text>
<text x="123.7" y="192.9">4</text>
<text x="164.4" y="196.7">2</text>
<text x="164.4" y="194.2">3</text>
<text x="164.4" y="199.3">1</text>
<text x="201.2" y="199.3">1</text>
<text x="205.6" y="202.7" transform="rotate(-90 205.6 202.7)">2</text>
<text x="208.8" y="199.3">3 TC_SO_ALT</text>
<text x="208.8" y="199.3">3</text>
</g>
<g font-size="1.3" fill="#0f0f0f">
<text x="242.5" y="92.6">BUZZER</text>
<text x="285.2" y="100.2">BTN_RST</text>
<text x="101.7" y="105.3">TC_SO_ALT 3</text>
<text x="147.3" y="102.7">SPI_MOSI</text>
<text x="100.8" y="110.4">BTN_ACK</text>
<text x="101" y="112.9">BTN_RST</text>
<text x="146" y="118">SPI_MISO</text>
<text x="248.1" y="119.3">BTN_ACK</text>
<text x="146" y="120.5">SPI_SCK</text>
<text x="146" y="123.1">SD_CS</text>
<text x="90.6" y="128.1">TC_CS</text>
<text x="101.6" y="135.8">BUZZER</text>
<text x="127" y="187.8">SD_CS</text>
<text x="127" y="190.4">SPI_SCK</text>
<text x="127" y="195.5">SPI_MISO</text>
<text x="127" y="192.9">SPI_MOSI</text>
<text x="154.5" y="194.2">SPI_SCK</text>
<text x="155.4" y="196.7">TC_CS</text>
<text x="156.6" y="199.3">TC_SO</text>
<text x="191.8" y="199.3">SPI_MISO 1</text>
<text x="205.6" y="203.2" transform="rotate(-90 205.6 203.2)">TC_SO</text>
</g>
<g font-size="1.3" fill="#939391">
<text x="127" y="163.5">R34</text>
<text x="127" y="166.1">4.7k</text>
<text x="148.6" y="163.5">R35</text>
<text x="148.6" y="166.1">4.7k</text>
</g>
<g font-size="1.3" fill="#0000c2">
<text x="144.8" y="205.4">K-type thermocouple on the module's screw terminals</text>
<text x="211.7" y="218.9">Set address jumpers on the module: #1 A2..A0 = 000 (0x20), #2 = 001 (0x21).</text>
</g>
</svg>
